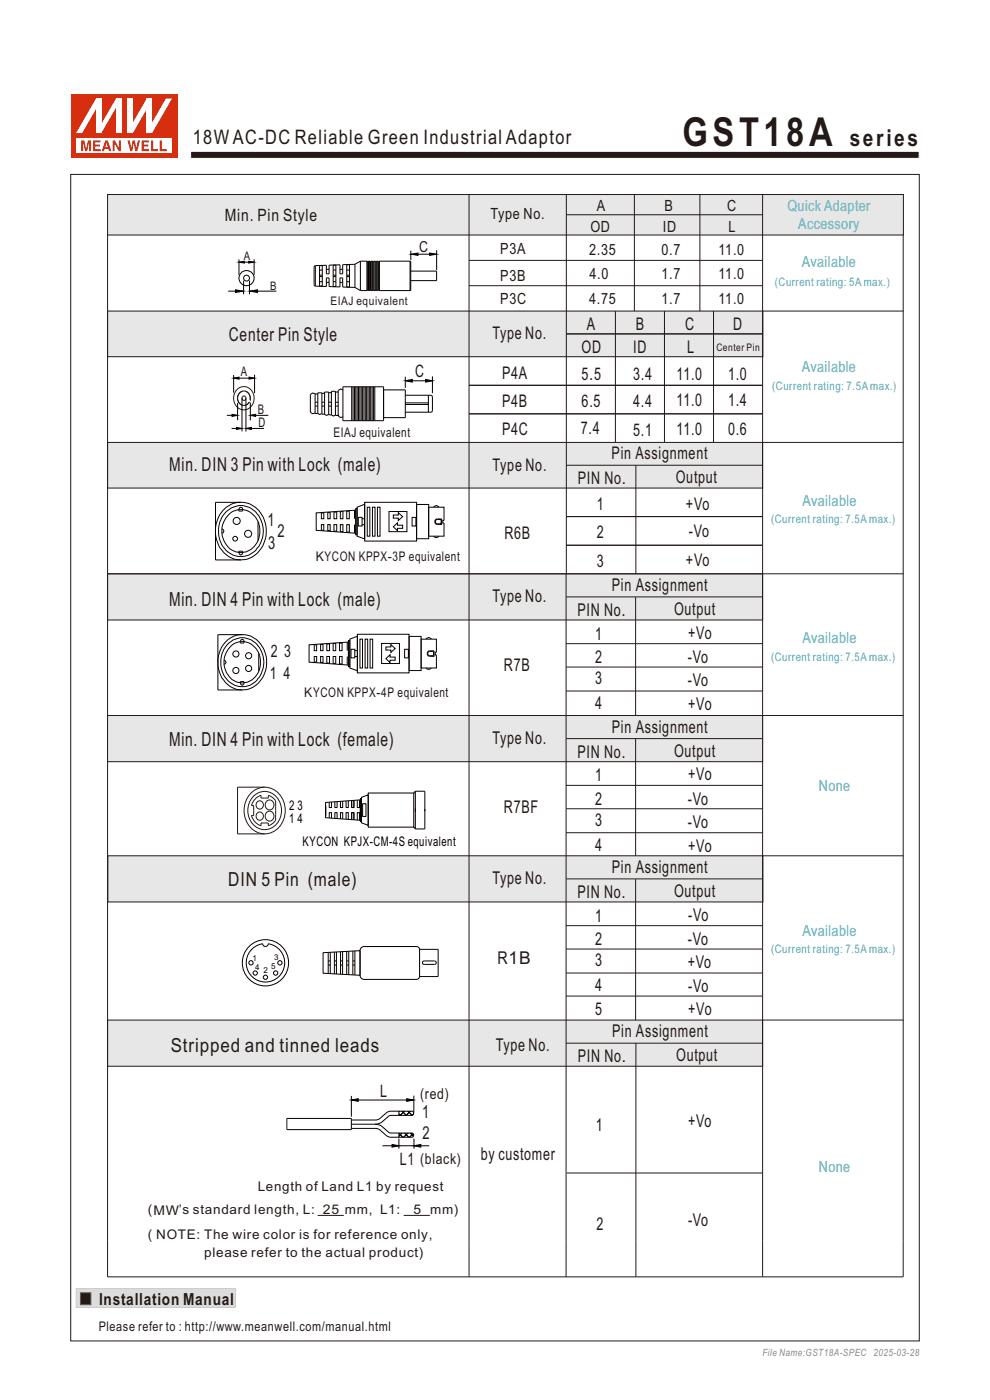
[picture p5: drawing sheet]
<svg xmlns="http://www.w3.org/2000/svg" width="210mm" height="297mm" viewBox="0 0 210 297" stroke-linecap="round" stroke-linejoin="round" font-family="sans-serif">
<path d="M40.4 32.1h154.6v1.5h-154.6z" fill-rule="evenodd" fill="#231916" stroke="#fff" stroke-width=".21"/>
<path d="M15 20h22.6v13.6h-22.6z" fill-rule="evenodd" fill="#d62e0f"/>
<path d="M16.1 29.3h20.4v3.2h-20.4z" fill-rule="evenodd" fill="#fff"/>
<g fill="#d62e0f">
<path d="M27 29.8h.5l.3 1.7 .3-1.7h.5l.3 1.7 .4-1.7h.4l-.6 2.3h-.4l-.3-1.8-.4 1.8h-.4z" fill-rule="evenodd"/>
<path d="M30 29.8h1.6v.4h-1.1v.5h1v.4h-1v.6h1.1v.4h-1.6z" fill-rule="evenodd"/>
<path d="M32 29.8h.5v1.9h1v.4h-1.5z" fill-rule="evenodd"/>
<path d="M33.9 29.8h.4v1.9h1.1v.4h-1.5z" fill-rule="evenodd"/>
<path d="M17.2 29.8h.7l.4 1.8 .4-1.8h.6v2.3h-.4v-1.9l-.4 1.9h-.4l-.5-1.9v1.9h-.4z" fill-rule="evenodd"/>
<path d="M19.7 29.8h1.6v.4h-1.1v.5h1v.4h-1v.6h1.2v.4h-1.7z" fill-rule="evenodd"/>
<path d="M22.6 30.3l.3 .9h-.6zM22.3 29.8l-.7 2.3h.5l.1-.5h.8l.1 .5h.5l-.7-2.3z" fill-rule="evenodd"/>
<path d="M23.9 29.8h.5l.8 1.6v-1.6h.4v2.3h-.4l-.9-1.6v1.6h-.4z" fill-rule="evenodd"/>
</g>
<g fill="#fff">
<path d="M24.6 20.9h1.1v7.4h-1.1z" fill-rule="evenodd"/>
<path d="M24.6 20.9h1.1l-4.2 7.4h-1.1z" fill-rule="evenodd"/>
<path d="M20.4 20.9h1.1v7.4h-1.1z" fill-rule="evenodd"/>
<path d="M20.4 20.9h1.1v.3l-4.1 7.1h-1.3z" fill-rule="evenodd"/>
<path d="M31.1 20.9h1.2v7.4h-1.2z" fill-rule="evenodd"/>
<path d="M35.2 20.9h1.3l-4.2 7.4h-1.2v-.4z" fill-rule="evenodd"/>
<path d="M27 20.9h1.2v7.4h-1.2z" fill-rule="evenodd"/>
<path d="M31.1 20.9h1.2v.3l-4.1 7.1h-1.1v-.4z" fill-rule="evenodd"/>
</g>
<path d="M22.8 66h139v9.7h-139z" fill="#e7e7e7" stroke="#231916" stroke-width=".21"/>
<path d="M99.5 55.2h62.3M99.5 60.6h62.2" fill="none" stroke="#231916" stroke-width=".21"/>
<path d="M22.8 41.3h168.8v8.6h-168.8z" fill="#e7e7e7" stroke="#231916" stroke-width=".21"/>
<g fill="none" stroke="#231916" stroke-width=".21">
<path d="M66.9 56.3v4.4M120.1 45.6h41.7M120.1 70.8h41.7M130.5 66v27.9M140.9 66v27.9M151.4 66v27.9M161.8 66h29.8M50.4 82.6a2.22 2.22 0 0 1 2.7-.1 2.22 2.22 0 0 1 .8 2.5 2.17 2.17 0 0 1-2.5 1.9 2.17 2.17 0 0 1-1.8-2.4 2.61 2.61 0 0 1 .8-1.9zM50.9 83.2a1.49 1.49 0 0 1 2.1 .7 1.49 1.49 0 0 1-.8 2 1.51 1.51 0 0 1-1.7-.8 1.51 1.51 0 0 1 .4-1.9zM51 83.2a1.49 1.49 0 0 1 2.1 .7 1.49 1.49 0 0 1-.9 2 1.51 1.51 0 0 1-1.7-.8 1.51 1.51 0 0 1 .5-1.9zM99.5 81.7h62.3M99.5 87.8h62.2"/>
<circle cx="51.7" cy="84.5" r=".45"/>
</g>
<g fill="none" stroke="#000" stroke-width=".21">
<path d="M50.7 55v3.3M50.7 55.6l1.1-.2v.4zM51 55.6h2.6M51.7 59.5v2.9M52.7 55.4l1.2 .2-1.2 .2zM52.9 59.5v2.9M53.9 55v3.3M67.8 56.4l.6-.1v4.4h-.6zM67.8 58.4h.6M67.8 57.3h.6M67.8 59.8h.6M67.8 58.7h.6"/>
<path d="M69.2 59.9h.6M69.2 57.1h.6M70.7 56.3l.5-.1v4.6h-.5zM70.7 58.4h.5M70.7 57.3h.5M70.7 59.8h.5M70.7 58.7h.5M72.1 59.9h.6M72.1 57.1h.6M73.6 56.2l.5-.1v4.8h-.5zM73.6 58.4h.5M73.6 57.3h.5"/>
<path d="M73.6 59.8h.5M73.6 58.7h.5M75.3 56.1l-2.6 .1v1.9h-.6v-1.9l-2.3 .1v1.8h-.6v-1.8h-2.3l-.3 .3v3.8l.2 .3 2.4 .1v-1.8h.6v1.8l2.3 .1v-1.9h.6v1.9l2.6 .1M75.3 56.1v4.9M76.4 55.4h1.4M76.4 55.4l-1.1 .7M76.4 55.4v6.2M77.8 55.4l.2 .1M77.8 55.4v6.2M78 55.5v6M78.2 55.4h.2M78.2 55.4l-.2 .1"/>
<path d="M78.2 55.4v6.2M78.4 55.4l.2 .1M78.4 55.4v6.2M78.6 55.5v6M78.8 55.4h.2M78.8 55.4l-.2 .1M78.8 55.4v6.2M79 55.4l.2 .1M79 55.4v6.2M79.2 55.5v6M79.3 55.4h.3M79.3 55.4l-.1 .1"/>
<path d="M79.3 55.4v6.2M79.6 55.4l.1 .1M79.6 55.4v6.2M79.7 55.5v6M79.9 55.4h.2M79.9 55.4l-.2 .1M79.9 55.4v6.2M80.1 55.4l.2 .1M80.1 55.4v6.2M80.3 55.5v6M80.5 55.4h6.5M80.5 55.4l-.2 .1"/>
<path d="M80.5 55.4v6.2M87 55.4l.1 .1v6l-.1 .1M87 55.4v6.2M87.1 57.5h5.5v2h-5.5M87.1 53.2v1.9M87.2 53.9l1.5-.2v.5zM87.7 53.9h4.6M91.1 53.7l1.5 .2-1.5 .3zM92.6 53.1v4.2M48.4 61.8h2.6M49.6 79.6v3.7M49.9 61.5l1.7 .3-1.7 .2z"/>
<path d="M53 61.8l1.6-.3v.5zM53.4 61.8h5.2M54 79.5v3.9M75.3 61l1.1 .6M76.4 61.6h1.4M78 61.5l.2 .1M78 61.5l-.2 .1M78.2 61.6h.2M78.6 61.5l-.2 .1M78.6 61.5l.2 .1M78.8 61.6h.2M79.2 61.5l.1 .1"/>
<path d="M79.2 61.5l-.2 .1M79.3 61.6h.3M79.7 61.5l.2 .1M79.7 61.5l-.1 .1M79.9 61.6h.2M80.3 61.5l-.2 .1M80.3 61.5l.2 .1M80.5 61.6h6.5M86 79.9v2.4M91.7 79.8v3.6M48.1 88.1h1.9M49.1 90.9h1.7"/>
<path d="M49.2 87.9l1.1 .2-1.1 .2zM49.6 80.2l1.1-.2v.4zM49.9 80.2h3.5M50.2 90.7l1.1 .2-1.1 .2zM50.4 85.5v3.6M51.3 84.5v7M52.2 84.5v7M52.2 90.9l1.1-.2v.4zM52.5 90.9h3.5M52.8 80l1.2 .2-1.2 .2zM53.1 85.4v3.8M53.1 88.1l1.1-.2v.4z"/>
<path d="M53.4 88.1h3.5M65.8 83.7h.1M65.8 83.7l.5-.3 .5 .1v4.2l.6 .1v-4.5h.9v4.5l1 .3 .4-.2M65.8 83.7v3.7l.5 .4 .5-.2M66.8 86.1h.6M66.8 85.3h.6M67.4 87.7l.4 .2 .5-.2M67.4 83.5l-.6 .1M68.3 86.1h.6M68.3 85.3h.6M68.9 83.4l-.6 .1M69.7 86.1h.6"/>
<path d="M69.7 85.3h.6M70.3 88l.4 .3 .5-.3M70.3 83.3h-.6M71.2 86.1h.5M71.2 85.3h.5M71.7 87.9l.2 .5 .4 .2 .4-.2M71.7 83.1l-.5 .1M72.7 82.7l-.5-.2-.5 .3v5.4l-.5-.1v-5.1h-.9v5h-.6v-4.8h-.8v4.7M72.7 82.1h8.7v7.1h-8.7zM74.6 82.1v7.1M74.9 82.1v7.1M75.2 82.1v7.1"/>
<path d="M75.5 82.1v7.1M75.8 82.1v7.1M76 82.1v7.1M76.3 82.1v7.1M76.6 82.1v7.1M76.9 82.1v7.1M77.2 82.1v7.1M77.5 82.1v7.1M77.8 82.1v7.1M78.1 82.1v7.1M78.3 82.1v7.1M78.6 82.1v7.1"/>
<path d="M78.9 82.1v7.1M79.2 82.1v7.1M79.5 82.1v7.1M81.4 82.7h4.6v5.9h-4.6M86 83.9h5.4l.3 .3-.1 3.2h-5.6M86 85.8h4.9M86 85.5h4.9M86 80.8l1.5-.3v.6zM86.5 80.8h4.5M90.3 80.5l1.4 .3-1.4 .3zM90.9 83.9v3.5"/>
<circle cx="52.3" cy="59" r="1.61"/>
<circle cx="52.3" cy="59" r=".62"/>
</g>
<g fill="#000">
<path d="M50.7 55.6l1.1-.2v.4zM52.7 55.4l1.2 .2-1.2 .2zM87.2 53.9l1.5-.2v.5zM91.1 53.7l1.5 .2-1.5 .3zM49.9 61.5l1.7 .3-1.7 .2zM53 61.8l1.6-.3v.5zM49.2 87.9l1.1 .2-1.1 .2zM50.2 90.7l1.1 .2-1.1 .2zM49.6 80.2l1.1-.2v.4zM52.8 80l1.2 .2-1.2 .2zM52.2 90.9l1.1-.2v.4zM53.1 88.1l1.1-.2v.4z"/>
<path d="M86 80.8l1.5-.3v.6zM90.3 80.5l1.4 .3-1.4 .3z"/>
</g>
<g fill="#fff" stroke="#fff" stroke-width=".21">
<path d="M51.6 85.9h.4v.3h-.4z" fill-rule="evenodd"/>
<path d="M51.6 82.9h.4v.2h-.4z" fill-rule="evenodd"/>
<path d="M52.5 84.9h.4v.3h-.4z" fill-rule="evenodd"/>
</g>
<path d="M16.2 273.4h33.8v4h-33.8z" fill-rule="evenodd" fill="#dcdddd" stroke="#c9cacb" stroke-width=".21"/>
<path d="M17.1 274.3h2.2v2.5h-2.2z" fill-rule="evenodd" fill="#231916" stroke="#595857" stroke-width=".21"/>
<g fill="none" stroke="#000" stroke-width=".21">
<path d="M55.7 200.2a.61 .61 0 0 0 .6 .6 .61 .61 0 0 0 .6-.6M55.7 200.2a4.1 4.1 0 0 0-2.8 6.3 4.1 4.1 0 0 0 6.8 0 4.1 4.1 0 0 0-2.8-6.3M68.5 202.1l7.9-.4v5.2l-7.9-.4zM69.6 202.1v4.4M69.6 203.9h.5M69.6 204.7h.5M70.1 202v4.6M70.9 202v4.6M70.9 203.9h.5M70.9 204.7h.5M71.4 202v4.6M72.2 201.9v4.8"/>
<path d="M72.2 203.9h.5M72.2 204.7h.5M72.7 201.9v4.8M73.5 201.8v4.9M73.5 203.9h.5M73.5 204.7h.5M74 201.8v5M74.8 201.8v5M74.8 203.9h.5M74.8 204.7h.5M75.3 201.7v5.1M76.6 201.1l.6-.3 11.5 .1 .3 .6-.1 5.9-.5 .4h-11.2l-.4-.1-.3-.4-.1-.4v-5.2z"/>
<path d="M89 201.4h3.9v5.8M89 207.2h3.9M89.8 203.9h2.4a.37 .37 0 0 1 .3 .3 .37 .37 0 0 1-.3 .4h-2.2a.37 .37 0 0 1-.4-.3 .37 .37 0 0 1 .2-.4z"/>
<circle cx="53.2" cy="204.3" r=".46"/>
<circle cx="54.1" cy="206.4" r=".46"/>
<circle cx="56.3" cy="207.3" r=".46"/>
<circle cx="56.3" cy="204.3" r="4.9"/>
<circle cx="58.5" cy="206.4" r=".46"/>
<circle cx="59.4" cy="204.3" r=".46"/>
</g>
<g fill="#e7e7e7" stroke="#231916" stroke-width=".21">
<path d="M22.9 181.5h138.9v9.8h-138.9z"/>
<path d="M22.8 216.4h139v9.8h-139z"/>
</g>
<path d="M120.1 141.5h41.6" fill="none" stroke="#231916" stroke-width=".21"/>
<path d="M22.8 121.7h139v9.8h-139z" fill="#e7e7e7" stroke="#231916" stroke-width=".21"/>
<path d="M22.8 121.7v141.4M120.1 136.5h41.7M120.1 126.6h41.7M134.8 126.7v25.1M161.8 121.7v141.4M120.1 146.6h41.7M120.1 221.3h41.7M134.9 221.3v41.8" fill="none" stroke="#231916" stroke-width=".21"/>
<path d="M22.8 93.9h139v9.6h-139z" fill="#e7e7e7" stroke="#231916" stroke-width=".21"/>
<path d="M22.8 49.9v71.8h139M99.5 41.3v80.4M120.1 41.3v80.4M120.1 98.7h41.7M134.9 98.7v23M120.1 109.6h41.6M120.1 115.7h41.6M120.1 171.6h41.6" fill="none" stroke="#231916" stroke-width=".21"/>
<path d="M22.8 151.8h139v9.8h-139z" fill="#e7e7e7" stroke="#231916" stroke-width=".21"/>
<g fill="none" stroke="#231916" stroke-width=".21">
<path d="M134.6 41.3v24.7M148.5 41.3v24.7M161.8 41.3v80.4M191.6 49.9v221h-168.8v-7.8M161.8 93.9h29.8M99.5 121.7v149.2M120.1 121.7v149.2M161.8 121.7h29.8M120.1 156.7h41.7M134.8 156.8v24.8M161.8 151.8h29.8M53.3 168.2a4.2 4.2 0 0 1 4.5-.8 4.2 4.2 0 0 1 2.6 3.7 4.7 4.7 0 0 1-5 5.7 5.2 5.2 0 0 1-2.1-8.6z"/>
<path d="M53.6 169.1a3.4 3.4 0 0 1 3.7-1 3.4 3.4 0 0 1 2.3 3 3.8 3.8 0 0 1-4.2 4.8 4.2 4.2 0 0 1-1.8-6.8zM54.1 169.5l1.3-.8v.6h1.5v-.6l.7 .3 .9 .9v4.1l-.9 .9-.7 .3v-.6h-1.5v.6a3.1 3.1 0 0 1-2.1-2.2h.5v-2.1h-.5zM56.1 167h-5.7v9.9h5.7M56.5 172.4a.97 .97 0 0 1 1.4 .1 .97 .97 0 0 1 0 1.3 .97 .97 0 0 1-1.4 .1 1.16 1.16 0 0 1 0-1.5zM56.5 170a.97 .97 0 0 1 1.4 .1 .97 .97 0 0 1 0 1.3 .97 .97 0 0 1-1.4 .1 1.16 1.16 0 0 1 0-1.5zM120.1 166.6h41.7M120.1 176.7h41.7M120.1 196.4h41.7M120.1 186.5h41.7M134.8 186.5v29.9M161.8 181.5h29.8M120.1 206.4h41.7"/>
<path d="M120.1 201.3h41.6M120.1 211.3h41.6M161.8 216.4h29.8M60.8 237.3v2.3M67.4 257.8h5.5M85.6 257.8h5.6M120.2 248.8h41.6M134.9 263.1v7.8M161.8 263.1v7.8"/>
<circle cx="55.1" cy="170.7" r=".82"/>
<circle cx="55.1" cy="173.1" r=".82"/>
</g>
<g fill="none" stroke="#000" stroke-width=".21">
<path d="M69.1 170.2l7.3-.5v4.3l-7.3-.5zM69.1 170.8v2.3M69.8 173.5v-1.1h.5v1.2M70.3 170.1v1.2h-.5v-1.1M71 173.6v-1.2h.5v1.3M71.5 170.1v1.2h-.5v-1.2M72.2 173.7v-1.3h.5v1.3M72.7 170v1.3h-.5v-1.3M73.4 173.8v-1.4h.5v1.4M73.9 169.9v1.4h-.5v-1.4M74.6 173.9v-1.5h.5v1.5M74.6 173.8v-1.4h.5v1.4"/>
<path d="M75.1 169.8v1.5h-.5v-1.5M75.1 169.9v1.4h-.5v-1.4M75.8 174v-1.6h.5v1.6M76.3 169.7v1.6h-.5v-1.6M76.4 169.4h.3v4.9h-.3zM76.7 169.2l1.4-.6v6.5l-1.4-.5zM76.9 170.5h.7v2.7h-.7zM78.1 168.2h9.7v7.3h-9.7zM87.8 175.5l.3 .4M88.1 167.9v8M88.1 167.9h2v8h-2M88.1 167.9l-.3 .3"/>
<path d="M60.8 237.3h13.7v2.3h-13.7M74.5 233.4l1.5-.3v.5zM74.5 232.5v4.4M74.5 239.4h5.4l.5 .2 2 1.6 2.2 .1M74.5 238.5h5.6a4.4 4.4 0 0 1 2.3 1.7l.5 .2h1.7M76 233.4h11M84.6 236.3l.4 .4M84.6 235.7h.1M84.6 235.7h2.8a.45 .45 0 0 1 .4 .5 .45 .45 0 0 1-.4 .4h-2.8zM84.6 235.7l-2.2 .1-2 1.6-.5 .2h-5.4M84.6 236.6h-1.7l-.5 .2a4.4 4.4 0 0 1-2.3 1.7h-.6M85.2 235.7l1 1"/>
<path d="M85.8 235.7l-.9 1M86.3 233.1l1.4 .3-1.4 .2zM86.5 235.7l1 1M87.1 235.7l-1 1M87.7 235.7h.1M87.8 232.4v3.6M87.8 236.2l-.4 .5M81.1 243.1h9.9M83.2 242.8l1.4 .3-1.4 .2zM84.6 240.4l.9 .9M84.6 241.5v2.2M84.6 240.4h2.8a.45 .45 0 0 1 .4 .4 .45 .45 0 0 1-.4 .5h-2.8z"/>
<path d="M85.3 240.3l-.7 .8M85.8 240.3l1 1M86.6 240.3l-1 1M87 240.3l.8 .8M87.8 240.4l-1 .9M87.8 241.5v2.2M87.8 243.1l1.5-.3v.5z"/>
<circle cx="49.9" cy="114.3" r=".5"/>
<circle cx="50.2" cy="110.5" r=".75"/>
<circle cx="52.6" cy="113.2" r=".75"/>
<circle cx="50" cy="138.7" r=".65"/>
<circle cx="52.7" cy="139.1" r=".65"/>
<circle cx="50" cy="142.2" r=".65"/>
<circle cx="52.7" cy="141.8" r=".65"/>
</g>
<g fill="none" stroke="#060202" stroke-width=".21">
<path d="M47.1 112.2a.43 .43 0 0 1 .4 .5 .43 .43 0 0 1-.4 .4M47.3 108.3a5.1 5.1 0 0 1 5.1-1.6 5.1 5.1 0 0 1 3.7 3.9 6.2 6.2 0 0 1-4.1 8.1 5.6 5.6 0 0 1-6.3-6 6.8 6.8 0 0 1 1.6-4.4zM47.9 108.7a4.5 4.5 0 0 1 7.6 2 5.5 5.5 0 0 1-3.5 7.3 4.9 4.9 0 0 1-5.6-5.3 5.3 5.3 0 0 1 1.5-4zM48.5 109.2a3.8 3.8 0 0 1 6.4 2.1 4.5 4.5 0 0 1-3.8 5.9 4.4 4.4 0 0 1-4-5 5 5 0 0 1 1.4-3zM50.7 116.9h.8a.45 .45 0 0 1-.1 .7 .45 .45 0 0 1-.6-.1zM50.9 107.7l.2-.1 .3 .2 .1 .6h-.8zM51.1 106.6h-5.4v12.2h5.4M54.7 110.7v4M67.1 108.8l8.4-.6v4.9l-8.4-.6zM68.2 112.6v-1.3h.5v1.3M68.2 108.7v1.4h.5v-1.4M68.2 112.5h.5"/>
<path d="M68.7 108.8h-.5M69.5 112.7v-1.4h.5v1.4M69.5 112.5l.5 .1M70 108.6v1.5h-.5v-1.5M70 108.7l-.5 .1M70.8 112.8v-1.5h.6v1.5M70.8 108.6h.6M70.8 112.7h.6M71.4 108.5v1.6h-.6v-1.5M72.2 112.9v-1.6h.5v1.6M72.2 112.7l.5 .1M72.7 108.4v1.7h-.5v-1.7"/>
<path d="M72.7 108.5l-.5 .1M73.6 113v-1.7h.5v1.7M73.6 112.9h.5M74.1 108.3v1.8h-.5v-1.8M74.1 108.4l-.5 .1M75.2 108.2v1.9M75.2 111.3v1.8M75.5 107.9h.2v5.6h-.2zM75.7 107.6l1.7-.6v7.3l-1.7-.6zM76 109.8h.8v1.8h-.8zM76.8 110.1h.6M76.8 111.3h.6"/>
<path d="M77.4 106.6h11v8.2h-11zM77.9 107.6h.6v6.1h-.6zM79 107.6h.6v6.1h-.6zM80.1 107.6h.5v6.1h-.5zM82.5 108.5h3.8v4.3h-3.8zM83.4 109.3h1.1v-.5l.9 .8-.9 .8v-.5h-1.1zM83.4 111.8l.9-.9v.5h1.1v.7h-1.1v.5zM87.4 109.8h.8v1.8h-.8zM88.4 107h2.5v7.3h-2.5zM90.9 107.6h3.3v2.8h-.3v.6h.3v2.7h-3.3zM92 113.7a.62 .62 0 0 0 1.1 0M92 107.6a.58 .58 0 0 1 .6-.3 .58 .58 0 0 1 .5 .3"/>
<path d="M92.4 110.2l1.3-.1v1.2h-.9a.59 .59 0 0 1-.5-.5 .59 .59 0 0 1 .1-.6zM92.5 110.3l1.1-.1v.9h-.8a.47 .47 0 0 1-.4-.3 .47 .47 0 0 1 .1-.5zM47.7 136.3a4.9 4.9 0 0 1 5-1.5 4.9 4.9 0 0 1 3.5 3.7 5.9 5.9 0 0 1-3.9 7.8 5.4 5.4 0 0 1-6.1-5.8 6.6 6.6 0 0 1 1.5-4.2zM48.3 136.7a4.4 4.4 0 0 1 4.5-1.1 4.4 4.4 0 0 1 3 3.5 5.3 5.3 0 0 1-3.6 6.5 4.8 4.8 0 0 1-5.4-5.6 5.9 5.9 0 0 1 1.5-3.3zM48.9 137.1a3.7 3.7 0 0 1 3.9-.7 3.7 3.7 0 0 1 2.4 3.2 4.3 4.3 0 0 1-3.8 5.3 4.3 4.3 0 0 1-3.9-4.8 4.8 4.8 0 0 1 1.4-3zM51.2 135.7l.5 .1 .1 .6h-.8zM51.4 134.6h-5.2v11.8h5.2M54.9 138.6v3.8M65.6 136.8l8.3-.6v4.9l-8.3-.6zM66.7 136.7v1.3h.5v-1.3M67.2 136.8h-.5M68.5 136.6v1.4h-.5v-1.4"/>
<path d="M68.5 136.7h-.5M69.3 136.6h.6M69.9 136.5v1.5h-.6v-1.5M71.2 136.4v1.6h-.5v-1.6M71.2 136.5h-.5M72.6 136.3v1.7h-.6v-1.7M72.6 136.4l-.6 .1M73.7 136.2v1.8M73.7 139.3v1.8M73.9 135.9h.3v5.5h-.3zM74.2 135.6l1.6-.6v7.3l-1.6-.6zM74.5 137.7h.8v1.9h-.8z"/>
<path d="M75.3 138h.5M75.3 139.3h.5M75.8 134.6h11v8.1h-11zM76.4 135.6h.5v6.1h-.5zM77.4 135.6h.6v6.1h-.6zM78.5 135.6h.5v6.1h-.5zM80.9 136.5h3.8v4.3h-3.8zM81.9 137.2h1v-.5l.9 .9-.9 .8v-.5h-1zM81.9 139.7l.8-.8v.5h1.1v.7h-1.1v.5zM85.8 137.7h.8v1.9h-.8zM86.8 135h2.5v7.3h-2.5zM89.3 135.6h3.3v2.8h-.3v.5h.3v2.8h-3.3z"/>
<path d="M90.4 135.6a.58 .58 0 0 1 .5-.3 .58 .58 0 0 1 .6 .3M90.8 138.2l1.3-.1v1.1h-1a.59 .59 0 0 1-.5-.4 .59 .59 0 0 1 .2-.6zM90.9 138.3l1.1-.1v.9h-.9a.47 .47 0 0 1-.3-.3 .47 .47 0 0 1 .1-.5zM47.5 140.1a.42 .42 0 0 1 .4 .4 .42 .42 0 0 1-.4 .4M51 144.6h.8a.44 .44 0 0 1-.3 .7 .44 .44 0 0 1-.5-.5zM66.7 140.6v-1.3h.5v1.3M66.7 140.4l.5 .1M68 140.6v-1.3h.5v1.4M68 140.5l.5 .1M69.3 140.8v-1.5h.6v1.5M69.3 140.6l.6 .1M70.7 140.8v-1.5h.5v1.6"/>
<path d="M70.7 140.7l.5 .1M72 141v-1.7h.6v1.7M72 140.8h.6M90.4 141.7a.62 .62 0 0 0 1.1 0"/>
</g>
<path d="M74.5 233.4l1.5-.3v.5zM86.3 233.1l1.4 .3-1.4 .2zM83.2 242.8l1.4 .3-1.4 .2zM87.8 243.1l1.5-.3v.5z" fill="#000"/>
<path d="M15 37h180v247.5h-180z" fill="none" stroke="#231916" stroke-width=".21"/>
<text font-size="8.5" fill="#231916" x="144.8" y="31">GST18A</text>
<text font-size="4.9" fill="#231916" x="180.2" y="31">series</text>
<text font-size="4.2" fill="#231916" x="40.9" y="30.6">18W AC-DC Reliable Green Industrial Adaptor</text>
<g font-size="4.1" fill="#231916">
<text x="48.5" y="72.3">Center Pin Style</text>
<text x="35.9" y="99.9">Min. DIN 3 Pin with Lock (male)</text>
<text x="35.9" y="128.5">Min. DIN 4 Pin with Lock (male)</text>
<text x="35.9" y="158.4">Min. DIN 4 Pin with Lock (female)</text>
<text x="48.4" y="187.9">DIN 5 Pin (male)</text>
<text x="36.2" y="223.1">Stripped and tinned leads</text>
</g>
<g font-size="3.8" fill="#231916">
<text x="56.7" y="111.7">1</text>
<text x="58.9" y="114">2</text>
<text x="56.9" y="116.5">3</text>
<text x="89.5" y="237.2">1</text>
<text x="89.7" y="241.6">2</text>
</g>
<g font-size="3.7" fill="#231916">
<text x="104.4" y="72">Type No.</text>
<text x="124.5" y="70">A</text>
<text x="134.9" y="70">B</text>
<text x="145.4" y="70">C</text>
<text x="155.5" y="70">D</text>
<text x="123.4" y="74.9">OD</text>
<text x="134.3" y="74.9">ID</text>
<text x="145.7" y="74.9">L</text>
<text x="106.5" y="80.4">P4A</text>
<text x="123.3" y="80.6">5.5</text>
<text x="134.3" y="80.6">3.4</text>
<text x="143.5" y="80.6">11.0</text>
<text x="154.4" y="80.6">1.0</text>
<text x="106.5" y="86.3">P4B</text>
<text x="123.4" y="86.3">6.5</text>
<text x="134.3" y="86.2">4.4</text>
<text x="143.5" y="86.1">11.0</text>
<text x="154.4" y="86.1">1.4</text>
<text x="106.5" y="92.3">P4C</text>
<text x="123.2" y="92.1">7.4</text>
<text x="134.3" y="92.5">5.1</text>
<text x="143.5" y="92.3">11.0</text>
<text x="154.4" y="92.3">0.6</text>
<text x="104.5" y="99.8">Type No.</text>
<text x="129.7" y="97.5">Pin Assignment</text>
<text x="122.6" y="102.7">PIN No.</text>
<text x="143.4" y="102.4">Output</text>
<text x="126.6" y="108.2">1</text>
<text x="145.5" y="108.2">+Vo</text>
<text x="146.1" y="113.9">-Vo</text>
<text x="107" y="114.3">R6B</text>
<text x="126.6" y="114.1">2</text>
<text x="126.6" y="120.4">3</text>
<text x="129.8" y="125.4">Pin Assignment</text>
<text x="145.5" y="120">+Vo</text>
<text x="104.4" y="127.8">Type No.</text>
<text x="122.5" y="130.8">PIN No.</text>
<text x="143" y="130.5">Output</text>
<text x="126.3" y="135.7">1</text>
<text x="146" y="135.5">+Vo</text>
<text x="106.9" y="142.4">R7B</text>
<text x="126.3" y="140.7">2</text>
<text x="145.9" y="140.6">-Vo</text>
<text x="126.3" y="145.1">3</text>
<text x="145.9" y="145.6">-Vo</text>
<text x="126.3" y="150.5">4</text>
<text x="129.8" y="155.4">Pin Assignment</text>
<text x="146" y="150.7">+Vo</text>
<text x="104.4" y="157.8">Type No.</text>
<text x="122.5" y="160.8">PIN No.</text>
<text x="143" y="160.6">Output</text>
<text x="126.3" y="165.8">1</text>
<text x="146" y="165.6">+Vo</text>
<text x="106.9" y="172.5">R7BF</text>
<text x="126.3" y="170.8">2</text>
<text x="145.9" y="170.7">-Vo</text>
<text x="126.3" y="175.2">3</text>
<text x="145.9" y="175.7">-Vo</text>
<text x="126.3" y="180.5">4</text>
<text x="129.8" y="185.2">Pin Assignment</text>
<text x="146" y="180.7">+Vo</text>
<text x="104.4" y="187.6">Type No.</text>
<text x="122.5" y="190.6">PIN No.</text>
<text x="143" y="190.3">Output</text>
<text x="126.3" y="195.5">1</text>
<text x="146" y="195.3">-Vo</text>
<text x="126.3" y="200.5">2</text>
<text x="145.9" y="200.5">-Vo</text>
<text x="105.5" y="204.6">R1B</text>
<text x="126.3" y="205">3</text>
<text x="145.9" y="205.4">+Vo</text>
<text x="126.3" y="210.3">4</text>
<text x="126.3" y="215.2">5</text>
<text x="146" y="210.5">-Vo</text>
<text x="146" y="215.4">+Vo</text>
<text x="129.8" y="220">Pin Assignment</text>
<text x="105.2" y="223">Type No.</text>
<text x="122.6" y="225.3">PIN No.</text>
<text x="143.4" y="225.2">Output</text>
<text x="126.4" y="239.9">1</text>
<text x="146" y="239">+Vo</text>
<text x="102" y="246">by customer</text>
<text x="126.6" y="261">2</text>
<text x="145.9" y="260.2">-Vo</text>
</g>
<g font-size="3.6" fill="#231916">
<text x="47.7" y="46.8">Min. Pin Style</text>
<text x="88.1" y="80">C</text>
<text x="57.5" y="139.5">2</text>
<text x="60.2" y="139.5">3</text>
<text x="57.2" y="144.1">1</text>
<text x="60.1" y="144.1">4</text>
<text x="80.7" y="232.6">L</text>
<text x="84.8" y="247.2">L1</text>
</g>
<text font-size="3.5" fill="#231916" x="21" y="276.8">Installation Manual</text>
<g font-size="3.3" fill="#231916">
<text x="104" y="46.5">Type No.</text>
<text x="126.6" y="44.8">A</text>
<text x="140.9" y="44.8">B</text>
<text x="154.3" y="44.8">C</text>
<text x="106.1" y="53.9">P3A</text>
<text x="125.2" y="49.2">OD</text>
<text x="140.6" y="49.2">ID</text>
<text x="154.5" y="49.1">L</text>
<text x="106.1" y="59.7">P3B</text>
<text x="125" y="54">2.35</text>
<text x="125" y="59.1">4.0</text>
<text x="140.3" y="54">0.7</text>
<text x="140.3" y="59.1">1.7</text>
<text x="152.4" y="54">11.0</text>
<text x="152.4" y="59.1">11.0</text>
<text x="106.1" y="64.5">P3C</text>
<text x="125" y="64.5">4.75</text>
<text x="140.3" y="64.5">1.7</text>
<text x="152.4" y="64.5">11.0</text>
</g>
<g font-size="3.3" fill="#50a9b6">
<text x="167" y="44.8">Quick Adapter</text>
<text x="169.3" y="48.5">Accessory</text>
<text x="170.1" y="56.6">Available</text>
<text x="170.1" y="78.9">Available</text>
<text x="170.2" y="107.3">Available</text>
<text x="170.2" y="136.5">Available</text>
<text x="173.7" y="167.9">None</text>
<text x="170.2" y="198.5">Available</text>
<text x="173.7" y="248.7">None</text>
</g>
<g font-size="3.2" fill="#231916">
<text x="88.9" y="53.4">C</text>
<text x="89.1" y="233">(red)</text>
<text x="89.1" y="246.9">(black)</text>
</g>
<g font-size="2.8" fill="#231916">
<text x="51.1" y="79.7">A</text>
<text x="54.7" y="87.8">B</text>
<text x="54.8" y="90.6">D</text>
<text x="70.8" y="92.7">EIAJ equivalent</text>
<text x="67" y="119">KYCON KPPX-3P equivalent</text>
<text x="64.6" y="147.9">KYCON KPPX-4P equivalent</text>
<text x="31.4" y="257.5">(MW’s standard length, L: 25 mm, L1:</text>
<text x="54.7" y="252.6">Length of Land L1 by request</text>
<text x="87.7" y="257.5">5 mm)</text>
<text x="31.4" y="262.8">( NOTE: The wire color is for reference only,</text>
<text x="43.3" y="266.6">please refer to the actual product)</text>
<text x="20.9" y="282.4">Please refer to : http://www.meanwell.com/manual.html</text>
</g>
<g font-size="2.8">
<text x="61.3" y="171.8">2</text>
<text x="63.1" y="171.8">3</text>
<text x="61.3" y="174.7">1</text>
<text x="63.1" y="174.7">4</text>
<text x="64.2" y="179.5">KYCON KPJX-CM-4S equivalent</text>
</g>
<g font-size="2.5" fill="#231916">
<text x="51.7" y="55.2">A</text>
<text x="57.3" y="61.5">B</text>
<text x="70.1" y="64.7">EIAJ equivalent</text>
</g>
<g font-size="2.5" fill="#50a9b6">
<text x="164.3" y="60.7">(Current rating: 5A max.)</text>
<text x="163.8" y="82.7">(Current rating: 7.5A max.)</text>
<text x="163.6" y="111">(Current rating: 7.5A max.)</text>
<text x="163.6" y="140.1">(Current rating: 7.5A max.)</text>
<text x="163.6" y="202.2">(Current rating: 7.5A max.)</text>
</g>
<text font-size="2.2" fill="#231916" x="152" y="74.4">Center Pin</text>
<text font-size="2.1" fill="#898989" x="161.7" y="287.6">File Name:GST18A-SPEC 2025-03-28</text>
<g font-size="1.7">
<text x="53.5" y="203.9">1</text>
<text x="58.1" y="203.7">3</text>
<text x="54.2" y="205.8">4</text>
<text x="55.9" y="206.5">2</text>
<text x="57.5" y="205.6">5</text>
</g>
</svg>
